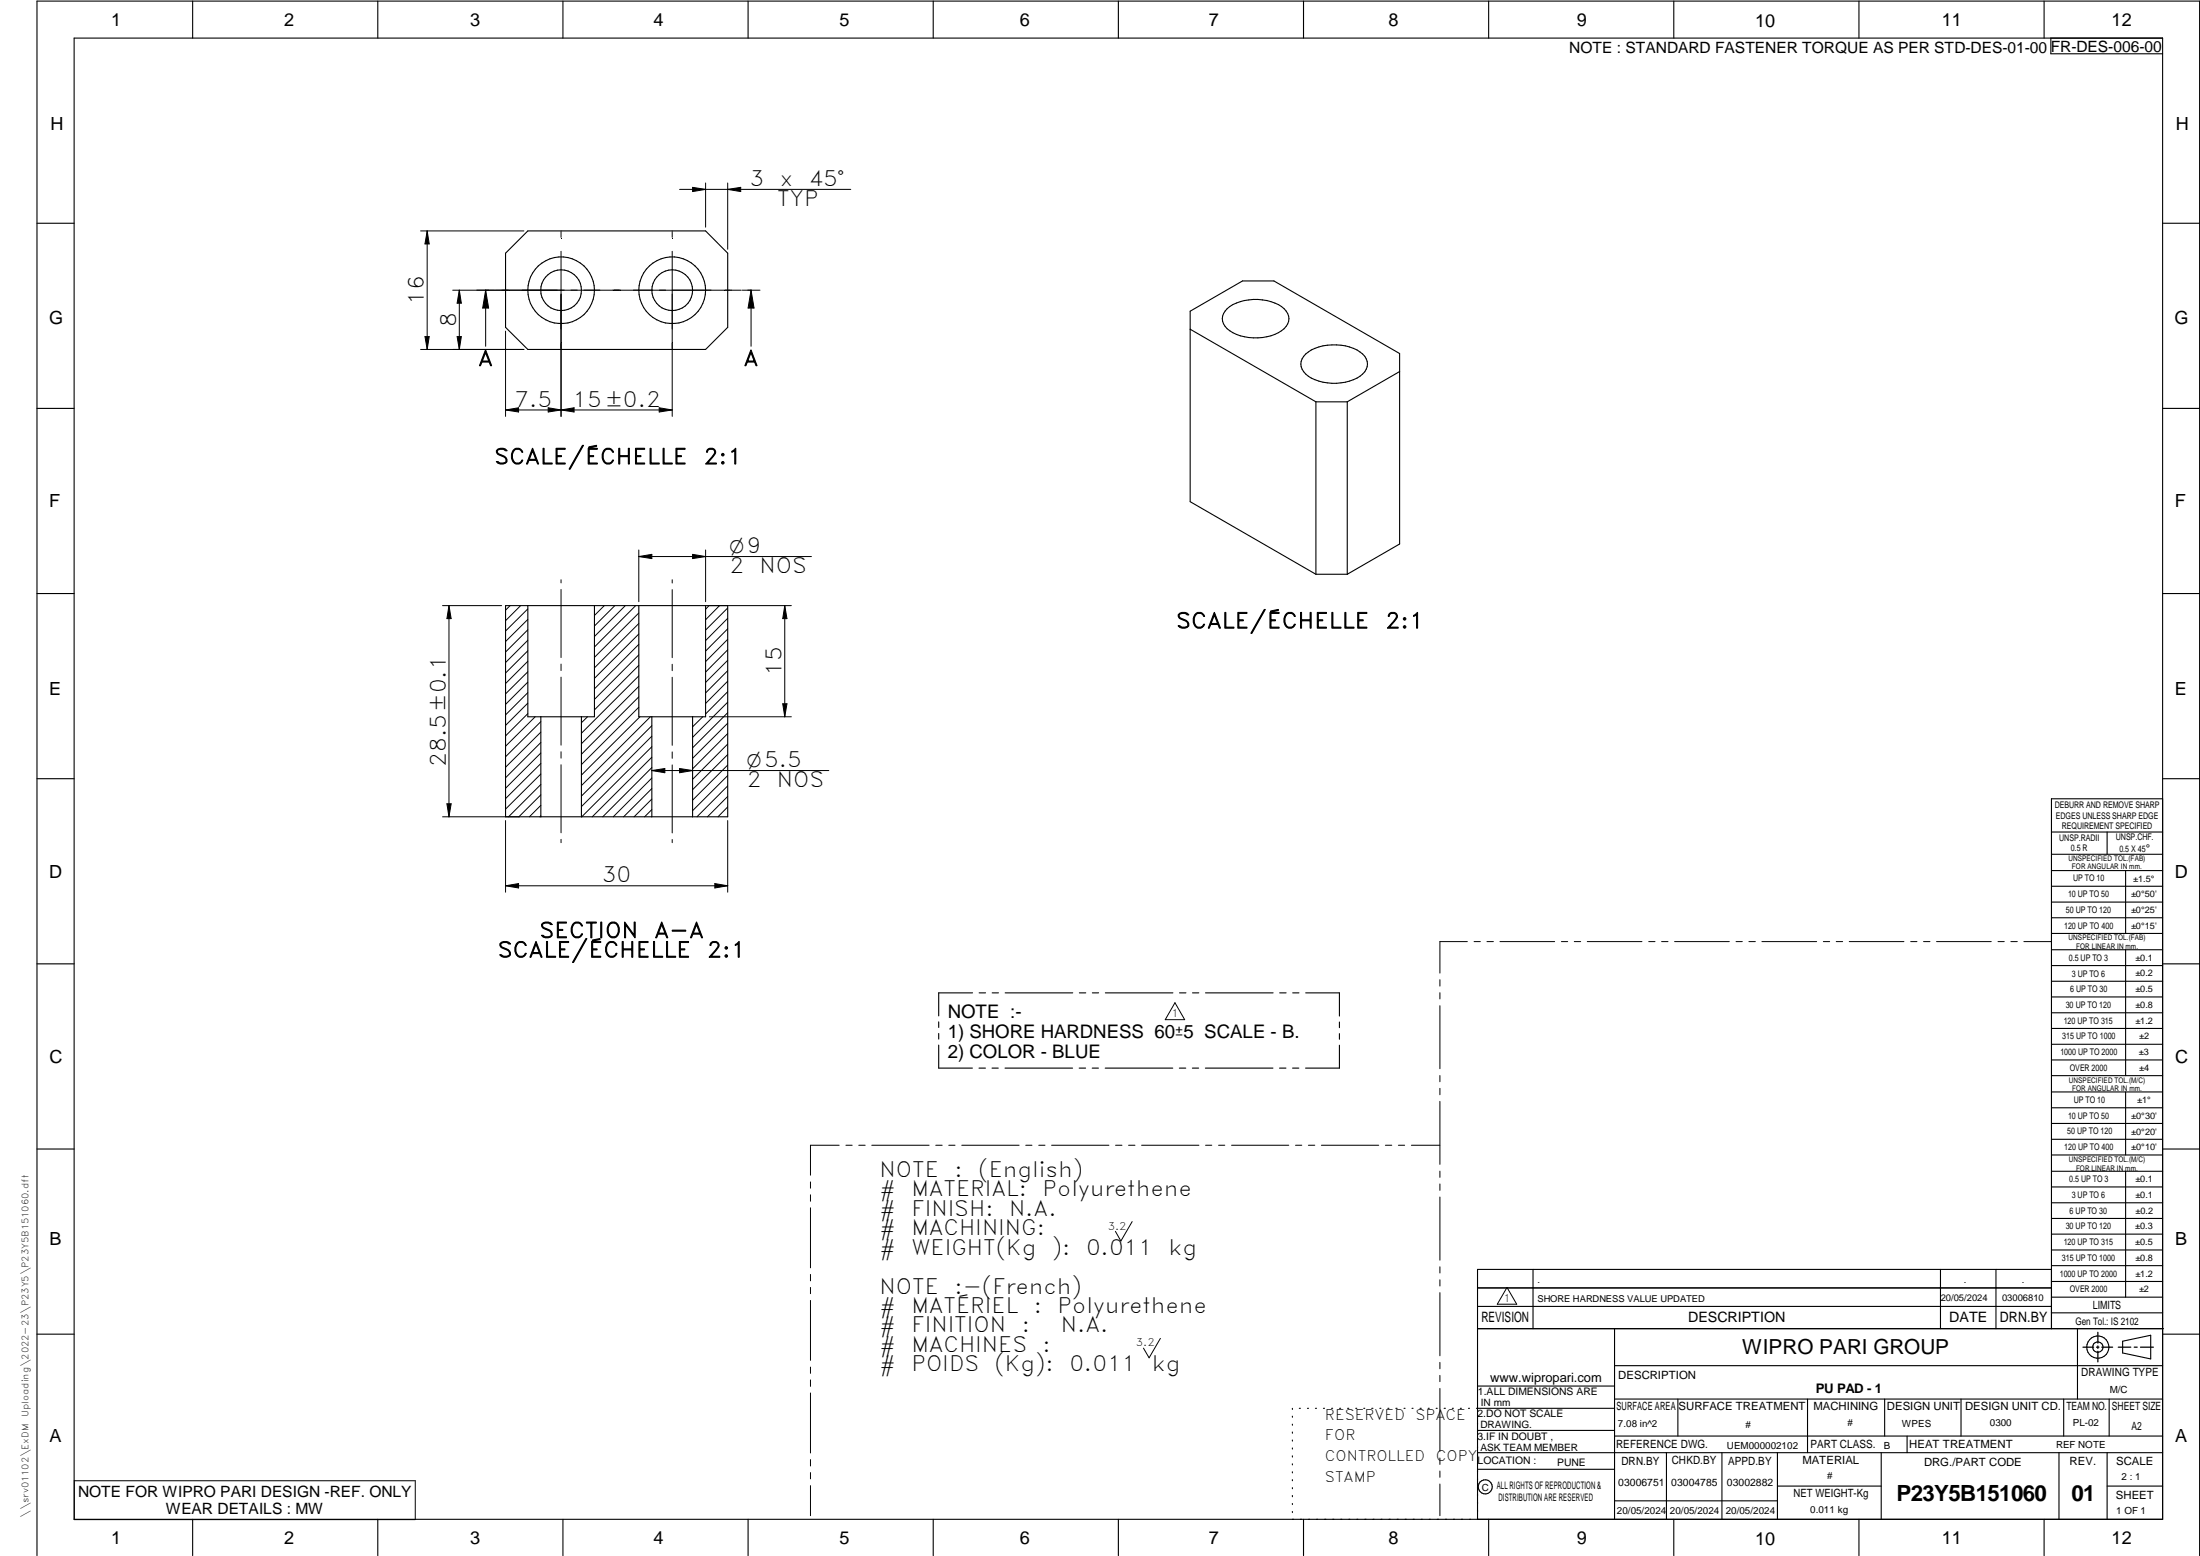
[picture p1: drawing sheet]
<svg xmlns="http://www.w3.org/2000/svg" width="594mm" height="420mm" viewBox="0 0 594 420" stroke-linecap="round" stroke-linejoin="round" font-family="sans-serif">
<g fill="none" stroke="#000" stroke-width=".3">
<path d="M20 10.3h564v400h-564zM52 .3v10M102 .3v10M152 .3v10M202 .3v10M252 .3v10M302 .3v10M352 .3v10M402 .3v10M452 .3v10M502 .3v10M552 .3v10"/>
<path d="M553.8 10.3v4.2h30.2M10 60.3h10M136.5 68.4l6-6h48l6 6v20l-6 6h-48l-6-6zM584 60.3h10M321.4 88.9l33.9 19.6M331.4 83.4a13 13 0 0 1 15.3 0 3.6 3.6 0 0 1-.7 5.9 13.4 13.4 0 0 1-14.6-.5 3.5 3.5 0 0 1 0-5.4zM352.6 95.6a12.9 12.9 0 0 1 11.8-1.9 5.7 5.7 0 0 1 4.9 4.6 5.7 5.7 0 0 1-4.9 4.6 13.9 13.9 0 0 1-11.1-1.3 3.6 3.6 0 0 1-.7-6zM10 110.3h10M355.3 108.5v46.6M355.3 108.5h8.5M363.8 108.5v46.6M377.9 100.3l-14.1 8.2"/>
<path d="M584 110.3h10M355.3 155.1l-33.9-19.6v-51.5l14.1-8.1h8.5l33.9 19.6v51.4l-14.1 8.2M355.3 155.1h8.5M10 160.3h10M136.5 163.5h60v57.1h-60zM160.5 163.5v30h-18v-30M190.5 163.5v30h-18v-30M584 160.3h10M146 193.5v27.1M157 193.5v27.1M176 193.5v27.1M187 193.5v27.1"/>
<path d="M10 210.3h10M584 215.7h-30v143.1M584 210.3h10M554 224.7h30M554 230.7h30M554 235.1h30M554 239.3h30M569 224.7v6M574 235.1v17M554 243.6h30M554 247.8h30M554 252.1h30"/>
<path d="M554 256.5h30M574 256.5v33.9M10 260.3h10M253.5 275.9v1.6M253.5 279.1v1.5M262.6 268.1h-9.1v6.2M264.4 268.1h1.7M267.9 268.1h1.7M271.4 268.1h18.3M291.5 268.1h1.7M295 268.1h1.7M298.5 268.1h18.2"/>
<path d="M318.5 268.1h1.7M322 268.1h1.7M325.5 268.1h18.3M345.6 268.1h1.7M349.1 268.1h1.7M352.6 268.1h9.1v6.3M361.7 276v1.5M361.7 279.1v1.5M554 260.7h30M554 265h30M554 269.2h30M554 273.5h30"/>
<path d="M554 277.7h30M584 260.3h10M253.5 282.2v6.2h9.1M264.4 288.4h1.7M267.9 288.4h1.7M271.4 288.4h18.2M291.4 288.4h1.8M294.9 288.4h1.7M298.4 288.4h18.3M318.5 288.4h1.7M322 288.4h1.7M325.5 288.4h18.2"/>
<path d="M345.5 288.4h1.8M349 288.4h1.7M361.7 282.2v6.2h-9.2M554 282h30M554 286.2h30M554 290.4h30M554 294.9h30M554 299.1h30M574 294.9v17M10 310.3h10M554 303.4h30M554 307.6h30"/>
<path d="M554 311.9h30M554 316.3h30M574 316.3v34M584 310.3h10M554 320.5h30M554 324.8h30M554 329h30M554 333.2h30M554 337.5h30M399 358.8h185.2M399 352.8h155M399 347.8h155"/>
<path d="M414 342.8v16M436 358.8v51.5M524 342.8v16M539 342.8v16M554 341.8h30M554 346h30M554 350.3h30M554 354.5h30M554 342.8h-155v67.5M561 358.8v19M10 360.3h10M399 374.3h37"/>
<path d="M436 377.8h148M453.1 377.8v10M488.1 377.8v14.5M508.9 377.8v10M529.5 377.8v10M557.3 377.8v10M569.5 377.8v10M573.2 362.2l7.6-1.6v6.3l-7.6-1.6zM584 368.8h-148M584 360.3h10M349 380.3v.3M349 382.4v.3"/>
<path d="M349 384.6v.3M349 386.7v.3M349 388.8v.3M349 391v.3M349 393.1v.3M349 395.3v.3M349 397.4v.3M349 399.5v.3M350.9 380.3h.2M353.1 380.3h.2M355.2 380.3h.3M357.4 380.3h.3"/>
<path d="M359.6 380.3h.3M361.7 380.3h.3M363.9 380.3h.3M366.1 380.3h.3M368.3 380.3h.2M370.4 380.3h.3M372.6 380.3h.3M374.8 380.3h.3M376.9 380.3h.4M379.1 380.3h.3M381.3 380.3h.3M383.4 380.3h.4"/>
<path d="M385.6 380.3h.3M387.8 380.3h.3M390 380.3h.3M392.2 380.3h.3M394.3 380.3h.3M396.5 380.3h.3M398.7 380.3h37.3M399 396.7h37M399 392.3h185M399 386.2h37M436 387.8h148M450 392.3v18"/>
<path d="M465 392.3v18M480 392.3v18M508 392.3v18M515 387.8v4.5M556 392.3v18M569 392.3v18M52 410.3v9.7M102 410.3v9.7M152 410.3v9.7M202 410.3v9.7M252 410.3v9.7M302 410.3v9.7"/>
<path d="M349 401.7v.3M349 403.8v.4M349 406v.3M349 408.1v.3M352 410.3v9.7M402 410.3v9.7M436 405.3h44M452 410.3v9.7M480 401.3h28M502 410.3v9.7M552 410.3v9.7M569 401.3h15"/>
<path d="M10 420v-419.7h584v419.7"/>
<circle cx="151.5" cy="78.4" r="5.5"/>
<circle cx="151.5" cy="78.4" r="9"/>
<circle cx="181.5" cy="78.4" r="5.5"/>
<circle cx="181.5" cy="78.4" r="9"/>
<circle cx="566.5" cy="363.7" r="1.39"/>
<circle cx="566.5" cy="363.8" r="3"/>
<circle cx="401.1" cy="401.5" r="1.9"/>
</g>
<g fill="none" stroke="#000" stroke-width=".27">
<path d="M183.5 51.1h46.2M187 50.6l3.5 .5-3.5 .6zM190.5 49.4v11.9M196.5 49.4v17.9M196.5 51.1l3.5-.5v1.1zM113.6 62.4h27.9M115.4 62.4v32M115.4 62.4l.5 3.5h-1.1zM122.3 78.4h77.8M124 78.4v16M124 78.4l.6 3.5h-1.2zM131.1 78.4l.8 4.8h-1.6z"/>
<path d="M131.1 78.4v15.1M151.5 62.4v.1M151.5 62.7v1.4M151.5 67.9v44.5M181.5 62.4v.1M181.5 62.7v1.4M181.5 67.9v44.5M200.4 78.4h4.8M202.8 78.4l.8 4.8h-1.6zM202.8 78.4v15.1M113.6 94.4h27.9M114.8 90.9h1.1l-.5 3.5z"/>
<path d="M123.4 90.9h1.2l-.6 3.5zM136.5 89.4v23M136.5 110.7h45M136.5 110.7l3.5-.6v1.2zM148 110.1l3.5 .6-3.5 .6zM151.5 110.7l3.5-.6v1.2zM178 110.1l3.5 .6-3.5 .6zM151.5 156.5v.9M151.5 159.2v18.3M172.5 148.5v14M172.5 150.3l3.5-.6v1.1zM172.5 150.3h46.6"/>
<path d="M181.5 156.5v.9M181.5 159.2v18.4M187 149.7l3.5 .6-3.5 .5zM190.5 148.5v14M119.5 163.5h16M121.2 163.5v57.1M121.2 163.5l.6 3.5h-1.1zM137.7 163.5l-1.2 1.3M140.6 163.5l-4.1 4.1M142.5 167.3l-6 5.9M142.5 170.1l-6 6M142.5 172.9l-6 6"/>
<path d="M142.5 175.7l-6 6M142.5 178.6l-6 6M142.5 164.4l-6 6M151.5 179.3v1.8M163.2 163.5l-2.7 2.7M166 163.5l-5.5 5.5M168.9 163.5l-8.4 8.4M171.7 163.5l-11.2 11.2M172.5 165.5l-12 12M172.5 176.8l-12 12M172.5 168.4l-12 11.9M172.5 171.2l-12 12"/>
<path d="M172.5 174l-12 12M172.5 179.7l-12 12M181.5 179.4v1.7M191.5 163.5l-1 1M191.6 163.5h22.1M194.3 163.5l-3.8 3.8M196.5 164.2l-6 5.9M196.5 178.3l-6 6M196.5 167l-6 6M196.5 169.8l-6 6M196.5 172.6l-6 6M196.5 175.5l-6 6"/>
<path d="M211.9 163.5l.6 3.5h-1.1zM211.9 163.5v30M142.5 181.4l-6 6M142.5 184.2l-6 6M142.5 187l-6 6M142.5 189.9l-6 6M142.5 192.7l-6 6M144.5 193.5l-8 8M146 194.9l-9.5 9.4M146 197.7l-9.5 9.5M151.5 182.8v18.4M158.7 193.5l-1.7 1.7"/>
<path d="M172.5 185.3l-15.5 15.5M172.5 188.2l-15.5 15.5M172.5 191l-15.5 15.5M172.5 182.5l-15.5 15.5M172.8 193.5l-15.8 15.8M175.6 193.5l-18.6 18.6M176 196l-19 19M176 198.8l-19 19M181.5 182.9v18.4M189.8 193.5l-2.8 2.8M191.6 193.5h22.1M196.5 189.6l-9.5 9.5"/>
<path d="M196.5 192.4l-9.5 9.5M196.5 195.3l-9.5 9.5M196.5 198.1l-9.5 9.5M196.5 181.1l-6 6M196.5 183.9l-6 6M196.5 186.8l-6 6M211.4 190h1.1l-.6 3.5zM120.7 217h1.1l-.6 3.6zM146 211.8l-8.7 8.8M146 200.5l-9.5 9.5M146 203.3l-9.5 9.6M146 206.2l-9.5 9.4"/>
<path d="M146 209l-9.5 9.5M146 214.6l-5.9 6M146 217.5l-3 3.1M151.5 203v1.7M151.5 206.5v18.4M176 208.1l3.5-.6v1.2zM176 208.1h47.8M176 201.6l-18.9 19M176 204.5l-16.1 16.1M176 207.3l-13.2 13.3M176 210.1l-10.4 10.5M176 212.9l-7.6 7.7"/>
<path d="M176 215.8l-4.8 4.8M176 218.6l-1.9 2M181.5 203v1.8M181.5 206.5v18.4M183.5 207.5l3.5 .6-3.5 .6zM196.5 217.9l-2.6 2.7M196.5 215.1l-5.5 5.5M196.5 212.2l-8.3 8.4M196.5 200.9l-9.5 9.5M196.5 203.8l-9.5 9.4M196.5 206.6l-9.5 9.5M196.5 209.4l-9.5 9.5"/>
<path d="M119.5 220.6h20.7M136.5 239.2h60M136.5 221.6v19.3M136.5 239.2l3.5-.6v1.2zM146 220.3l-.2 .3M151.5 226.7v.8M181.5 226.7v.8M193 238.6l3.5 .6-3.5 .6zM196.5 221.6v19.3M396.2 254.3h-7.4v8.5M398.1 254.3h1.6M401.5 254.3h1.8"/>
<path d="M405 254.3h14.8M421.6 254.3h1.7M425.1 254.3h1.7M428.6 254.3h14.8M445.2 254.3h1.7M448.7 254.3h1.7M452.2 254.3h14.8M468.8 254.3h1.7M472.3 254.3h1.7M475.8 254.3h14.8M492.4 254.3h1.7M495.8 254.3h1.8"/>
<path d="M499.4 254.3h14.7M516 254.3h1.6M519.4 254.3h1.8M522.9 254.3h14.8M539.5 254.3h1.7M543 254.3h1.7M546.5 254.3h7.4M317.3 270.8l2.6 4.5h-5.2zM388.8 264.5v1.8M388.8 268.1v1.6M388.8 271.6v17M388.8 290.4v1.7"/>
<path d="M388.8 293.9v1.7M388.8 297.4v17M218.9 319.2v1.6M226.6 309.2h-7.7v8.1M228.4 309.2h1.7M231.9 309.2h1.7M235.4 309.2h15.5M252.7 309.2h1.7M256.2 309.2h1.7M259.7 309.2h15.5M277 309.2h1.7M280.5 309.2h1.7"/>
<path d="M284 309.2h15.5M301.2 309.2h1.8M304.8 309.2h1.7M308.3 309.2h15.5M325.5 309.2h1.7M329.1 309.2h1.6M332.6 309.2h15.4M349.8 309.2h1.7M353.3 309.2h1.7M356.8 309.2h15.5M374.1 309.2h1.7M377.6 309.2h1.7"/>
<path d="M381.1 309.2h7.7M388.8 316.2v1.7M388.8 319.7v1.7M218.9 322.6v1.8M218.9 326.1v16.2M305.7 329.9l-3 5.2-1.5-2.6M388.8 323.2v17.1M218.9 344.1v1.8M218.9 347.6v1.7M218.9 351.2v16.1M388.8 342.1v1.6M388.8 345.6v1.7"/>
<path d="M388.8 349v17.1M406.9 347.6l2.7 4.6h-5.3zM218.9 369.1v1.7M218.9 372.6v1.8M218.9 376.1v16.2M313.3 361.4l-3 5.2-1.5-2.6M388.8 367.9v1.7M388.8 371.4v1.7M388.8 374.9v17M20.1 399.8h92v10.5h-92zM218.9 394.1v1.8M218.9 397.6v1.7"/>
<path d="M388.8 393.7v1.7M388.8 397.2v1.7M218.9 401.2v8.1M388.8 400.7v8.6"/>
</g>
<path d="M566.5 359.7v3M562.5 363.8h2.9M566.1 363.8h.7M566.5 363.4v.7M566.5 364.9v2.8M567.6 363.8h2.9M572 363.8h3.4M576.3 363.8h.8M578 363.8h3.5" fill="none" stroke="#000" stroke-width=".34"/>
<g fill="#000">
<path d="M187 50.6l3.5 .5-3.5 .6zM196.5 51.1l3.5-.5v1.1zM115.4 62.4l.5 3.5h-1.1zM114.8 90.9h1.1l-.5 3.5zM123.4 90.9h1.2l-.6 3.5zM124 78.4l.6 3.5h-1.2zM131.1 78.4l.8 4.8h-1.6zM202.8 78.4l.8 4.8h-1.6zM136.5 110.7l3.5-.6v1.2zM148 110.1l3.5 .6-3.5 .6zM151.5 110.7l3.5-.6v1.2zM178 110.1l3.5 .6-3.5 .6z"/>
<path d="M172.5 150.3l3.5-.6v1.1zM187 149.7l3.5 .6-3.5 .5zM121.2 163.5l.6 3.5h-1.1zM211.9 163.5l.6 3.5h-1.1zM211.4 190h1.1l-.6 3.5zM120.7 217h1.1l-.6 3.6zM176 208.1l3.5-.6v1.2zM183.5 207.5l3.5 .6-3.5 .6zM136.5 239.2l3.5-.6v1.2zM193 238.6l3.5 .6-3.5 .6z"/>
</g>
<g font-size="6">
<text x="512.1" y="405.2">P23Y5B151060</text>
<text x="559.4" y="405.2">01</text>
</g>
<g font-size="5.7">
<text x="202.4" y="50.3">3</text>
<text x="210.6" y="50.3">x</text>
<text x="218.4" y="50.3">45°</text>
<text x="209.9" y="55.5">TYP</text>
<text x="114.5" y="82.3" transform="rotate(-90 114.5 82.3)">16</text>
<text x="123.1" y="88.3" transform="rotate(-90 123.1 88.3)">8</text>
<text x="129.1" y="98.8">A</text>
<text x="200.8" y="98.8">A</text>
<text x="138.9" y="109.8">7.5</text>
<text x="154.6" y="109.8">15±0.2</text>
<text x="133.5" y="125.3">SCALE/ÉCHELLE</text>
<text x="190" y="125.3">2:1</text>
<text x="197" y="154.6">2</text>
<text x="205.1" y="154.6">NOS</text>
<text x="317.6" y="169.6">SCALE/ÉCHELLE</text>
<text x="374.1" y="169.6">2:1</text>
<text x="211.1" y="182.5" transform="rotate(-90 211.1 182.5)">15</text>
<text x="120.4" y="207" transform="rotate(-90 120.4 207)">28.5±0.1</text>
<text x="201.7" y="212.5">2</text>
<text x="209.8" y="212.5">NOS</text>
<text x="162.6" y="238.3">30</text>
<text x="145.7" y="253.2">SECTION</text>
<text x="176.7" y="253.2">A-A</text>
<text x="134.4" y="258.5">SCALE/ÉCHELLE</text>
<text x="190.9" y="258.5">2:1</text>
<text x="237.5" y="317.8">NOTE</text>
<text x="257.7" y="317.8">:</text>
<text x="264.1" y="317.8">(English)</text>
<text x="237.5" y="323">#</text>
<text x="246.1" y="323">MATERIAL:</text>
<text x="281.5" y="323">Polyurethene</text>
<text x="237.5" y="328.3">#</text>
<text x="246.1" y="328.3">FINISH:</text>
<text x="272.5" y="328.3">N.A.</text>
<text x="237.5" y="333.5">#</text>
<text x="246.1" y="333.5">MACHINING:</text>
<text x="237.5" y="338.8">#</text>
<text x="246.1" y="338.8">WEIGHT(Kg</text>
<text x="284" y="338.8">):</text>
<text x="293.3" y="338.8">0.011</text>
<text x="315.5" y="338.8">kg</text>
<text x="237.5" y="349.3">NOTE</text>
<text x="257.7" y="349.3">:-(French)</text>
<text x="237.5" y="354.5">#</text>
<text x="237.5" y="359.8">#</text>
<text x="246.1" y="359.8">FINITION</text>
<text x="246.1" y="354.5">MATÉRIEL</text>
<text x="275.9" y="359.8">:</text>
<text x="279.2" y="354.5">:</text>
<text x="285.6" y="354.5">Polyurethene</text>
<text x="286.5" y="359.8">N.A.</text>
<text x="237.5" y="365">#</text>
<text x="246.1" y="365">MACHINES</text>
<text x="281.5" y="365">:</text>
<text x="237.5" y="370.3">#</text>
<text x="246.1" y="370.3">POIDS</text>
<text x="268.5" y="370.3">(Kg):</text>
<text x="288.8" y="370.3">0.011</text>
<text x="311" y="370.3">kg</text>
</g>
<text font-size="5.6" x="470.5" y="365.5">WIPRO PARI GROUP</text>
<g font-size="5.4">
<text x="197" y="149.4">O9</text>
<text x="201.7" y="207.2">O5.5</text>
</g>
<g font-size="5">
<text x="255.9" y="275">NOTE :-</text>
<text x="255.9" y="280.4">1) SHORE HARDNESS 60u5 SCALE - B.</text>
<text x="255.9" y="285.8">2) COLOR - BLUE</text>
</g>
<g font-size="4.9">
<text x="30" y="6.9">1</text>
<text x="76.7" y="6.9">2</text>
<text x="127" y="6.9">3</text>
<text x="176.5" y="6.9">4</text>
<text x="226.7" y="6.9">5</text>
<text x="275.4" y="6.9">6</text>
<text x="326.4" y="6.9">7</text>
<text x="375" y="6.9">8</text>
<text x="425.8" y="6.9">9</text>
<text x="473.9" y="7.3">10</text>
<text x="524.3" y="6.9">11</text>
<text x="570.2" y="6.9">12</text>
<text x="13.6" y="35.1">H</text>
<text x="587.6" y="35.1">H</text>
<text x="13.2" y="87.5">G</text>
<text x="587.2" y="87.5">G</text>
<text x="13.2" y="137">F</text>
<text x="587.2" y="137">F</text>
<text x="13.2" y="187.6">E</text>
<text x="587.2" y="187.6">E</text>
<text x="13.2" y="237">D</text>
<text x="587.2" y="237">D</text>
<text x="13.4" y="287.1">C</text>
<text x="587.4" y="287.1">C</text>
<text x="13.4" y="336.2">B</text>
<text x="587.4" y="336.2">B</text>
<text x="13.4" y="389.3">A</text>
<text x="587.4" y="389.3">A</text>
<text x="30" y="416.9">1</text>
<text x="76.7" y="416.9">2</text>
<text x="127" y="416.9">3</text>
<text x="176.5" y="416.9">4</text>
<text x="226.7" y="416.9">5</text>
<text x="275.4" y="416.9">6</text>
<text x="326.4" y="416.9">7</text>
<text x="375" y="416.9">8</text>
<text x="425.8" y="416.9">9</text>
<text x="473.9" y="417.3">10</text>
<text x="524.3" y="416.9">11</text>
<text x="570.2" y="416.9">12</text>
</g>
<g font-size="4.2">
<text x="423.7" y="14.3">NOTE : STANDARD FASTENER TORQUE AS PER STD-DES-01-00</text>
<text x="553.8" y="14">FR-DES-006-00</text>
<text x="21.1" y="404.3">NOTE FOR WIPRO PARI DESIGN -REF. ONLY</text>
<text x="44.8" y="408.8">WEAR DETAILS : MW</text>
</g>
<g font-size="3.9">
<text x="400" y="357.1">REVISION</text>
<text x="455.9" y="357.1">DESCRIPTION</text>
<text x="526.4" y="357.1">DATE</text>
<text x="540" y="357.1">DRN.BY</text>
<text x="357.8" y="383.3">RESERVED</text>
<text x="382.3" y="383.3">SPACE</text>
<text x="357.8" y="388.9">FOR</text>
<text x="357.8" y="394.5">CONTROLLED</text>
<text x="387.8" y="394.5">COPY</text>
<text x="357.8" y="400">STAMP</text>
</g>
<text font-size="3.6" x="490.3" y="376.1">PU PAD - 1</text>
<text font-size="3.5" x="402.4" y="373.3">www.wipropari.com</text>
<g font-size="3.1">
<text x="565.1" y="353.5">LIMITS</text>
<text x="562" y="371.7">DRAWING TYPE</text>
<text x="437" y="372.3">DESCRIPTION</text>
<text x="436.5" y="380.8">SURFACE AREA</text>
<text x="453.3" y="380.8">SURFACE TREATMENT</text>
<text x="489.7" y="380.8">MACHINING</text>
<text x="509.5" y="380.8">DESIGN UNIT</text>
<text x="530.6" y="380.8">DESIGN UNIT CD.</text>
<text x="558" y="380.6">TEAM NO.</text>
<text x="570.3" y="380.7">SHEET SIZE</text>
<text x="575.6" y="386.1">A2</text>
<text x="436.4" y="391.1">REFERENCE DWG.</text>
<text x="437.8" y="395.5">DRN.BY</text>
<text x="451.4" y="395.4">CHKD.BY</text>
<text x="466.6" y="395.5">APPD.BY</text>
<text x="486.7" y="395.4">MATERIAL</text>
<text x="488.9" y="390.9">PART CLASS.</text>
<text x="515.6" y="390.9">HEAT TREATMENT</text>
<text x="519.6" y="395.9">DRG./PART CODE</text>
<text x="558.9" y="395.5">REV.</text>
<text x="571.4" y="395.6">SCALE</text>
<text x="484.3" y="404.2">NET WEIGHT-Kg</text>
<text x="571.4" y="404.7">SHEET</text>
</g>
<text font-size="3" x="579.5" y="230.1">°</text>
<g font-size="2.8">
<text x="316.3" y="274.7">1</text>
<text x="299.1" y="332.1">3.2</text>
<text x="406" y="351.5">1</text>
<text x="560.4" y="357.7">Gen Tol.: IS 2102</text>
<text x="306.7" y="363.6">3.2</text>
<text x="399.1" y="376.6">1.ALL DIMENSIONS ARE</text>
<text x="399" y="382.7">2.DO NOT SCALE</text>
<text x="399" y="388.7">3.IF IN DOUBT ,</text>
<text x="399" y="395.4">LOCATION :</text>
<text x="420.5" y="396">PUNE</text>
<text x="404.2" y="402">ALL RIGHTS OF REPRODUCTION &amp;</text>
<text x="437" y="401.2">03006751</text>
<text x="451.3" y="401.2">03004785</text>
<text x="466.3" y="401.2">03002882</text>
<text x="404.7" y="405.4">DISTRIBUTION ARE RESERVED</text>
</g>
<g font-size="2.7">
<text x="569.7" y="376.2">M/C</text>
<text x="399.9" y="379.7">IN mm</text>
<text x="399.7" y="385.7">DRAWING.</text>
<text x="436.9" y="385.4">7.08 in^2</text>
<text x="471.4" y="385.5">#</text>
<text x="498.9" y="385">#</text>
<text x="513.6" y="385.3">WPES</text>
<text x="537.3" y="385.1">0300</text>
<text x="559.7" y="385.1">PL-02</text>
<text x="399.7" y="391.8">ASK TEAM MEMBER</text>
<text x="466.3" y="391.2">UEM000002102</text>
<text x="508.7" y="391.2">B</text>
<text x="555.2" y="391.1">REF NOTE</text>
<text x="493.4" y="399.5">#</text>
<text x="572.8" y="399.7">2 : 1</text>
<text x="400.1" y="402.5">C</text>
<text x="436.6" y="408.7">20/05/2024</text>
<text x="450.9" y="408.8">20/05/2024</text>
<text x="466" y="408.9">20/05/2024</text>
<text x="488.8" y="408.5">0.011 kg</text>
<text x="571.4" y="408.7">1 OF 1</text>
</g>
<g font-size="2.5">
<text x="554.9" y="218.3">DEBURR AND REMOVE SHARP</text>
<text x="555.2" y="221">EDGES UNLESS SHARP EDGE</text>
<text x="556.1" y="227.1">UNSP.RADII</text>
<text x="556.8" y="223.8">REQUIREMENT SPECIFIED</text>
<text x="571.4" y="226.9">UNSP.CHF.</text>
<text x="559.2" y="229.9">0.5 R</text>
<text x="572.3" y="230.1">0.5 X 45</text>
<text x="559.8" y="238">UP TO 10</text>
<text x="576.1" y="238.1">±1.5°</text>
<text x="558.5" y="242.2">10 UP TO 50</text>
<text x="575.5" y="242.3">±0°50'</text>
<text x="557.4" y="250.7">120 UP TO 400</text>
<text x="557.9" y="246.5">50 UP TO 120</text>
<text x="575.5" y="250.7">±0°15'</text>
<text x="575.5" y="246.5">±0°25'</text>
<text x="558.7" y="259.4">0.5 UP TO 3</text>
<text x="559.5" y="263.7">3 UP TO 6</text>
<text x="576.6" y="263.6">±0.2</text>
<text x="576.6" y="259.4">±0.1</text>
<text x="559" y="267.9">6 UP TO 30</text>
<text x="576.6" y="267.9">±0.5</text>
<text x="557.8" y="272.2">30 UP TO 120</text>
<text x="576.6" y="272.2">±0.8</text>
<text x="556.9" y="280.7">315 UP TO 1000</text>
<text x="557.3" y="276.4">120 UP TO 315</text>
<text x="576.6" y="276.4">±1.2</text>
<text x="577.7" y="280.7">±2</text>
<text x="556.4" y="284.9">1000 UP TO 2000</text>
<text x="577.6" y="284.9">±3</text>
<text x="558.9" y="289.2">OVER 2000</text>
<text x="577.7" y="289.3">±4</text>
<text x="560" y="297.9">UP TO 10</text>
<text x="577.1" y="297.9">±1°</text>
<text x="558.5" y="302.1">10 UP TO 50</text>
<text x="575.5" y="302.1">±0°30'</text>
<text x="557.4" y="310.6">120 UP TO 400</text>
<text x="558.2" y="306.3">50 UP TO 120</text>
<text x="575.5" y="310.6">±0°10'</text>
<text x="575.5" y="306.4">±0°20'</text>
<text x="558.8" y="319.2">0.5 UP TO 3</text>
<text x="559.4" y="323.4">3 UP TO 6</text>
<text x="576.6" y="319.2">±0.1</text>
<text x="576.6" y="323.5">±0.1</text>
<text x="558.9" y="327.7">6 UP TO 30</text>
<text x="576.7" y="327.7">±0.2</text>
<text x="557.8" y="332">30 UP TO 120</text>
<text x="576.6" y="332">±0.3</text>
<text x="556.8" y="340.5">315 UP TO 1000</text>
<text x="557.3" y="336.3">120 UP TO 315</text>
<text x="576.6" y="336.3">±0.5</text>
<text x="576.6" y="340.5">±0.8</text>
<text x="415.2" y="346.4">.</text>
<text x="530.3" y="346.5">.</text>
<text x="545.9" y="346.4">.</text>
<text x="556.2" y="344.7">1000 UP TO 2000</text>
<text x="576.6" y="344.7">±1.2</text>
<text x="415.2" y="351.5">SHORE HARDNESS VALUE UPDATED</text>
<text x="524.1" y="351.3">20/05/2024</text>
<text x="540.6" y="351.4">03006810</text>
<text x="558.9" y="349">OVER 2000</text>
<text x="577.6" y="349">±2</text>
</g>
<g font-size="2.4">
<text x="7.7" y="382.7" transform="rotate(-90 7.7 382.7)">Uploading\2022-23\P23Y5\P23Y5B151060.dft</text>
<text x="7.7" y="409.8" transform="rotate(-90 7.7 409.8)">\\srv01102\ExDM</text>
</g>
<g font-size="2.1">
<text x="558.5" y="232.4">UNSPECIFIED TOL.(FAB)</text>
<text x="559.5" y="234.7">FOR ANGULAR IN mm.</text>
<text x="558.6" y="253.9">UNSPECIFIED TOL.(FAB)</text>
<text x="560.7" y="256.3">FOR LINEAR IN mm.</text>
<text x="558.7" y="292.3">UNSPECIFIED TOL.(M/C)</text>
<text x="559.6" y="294.7">FOR ANGULAR IN mm.</text>
<text x="558.7" y="313.7">UNSPECIFIED TOL.(M/C)</text>
<text x="560.6" y="316.1">FOR LINEAR IN mm.</text>
</g>
</svg>
